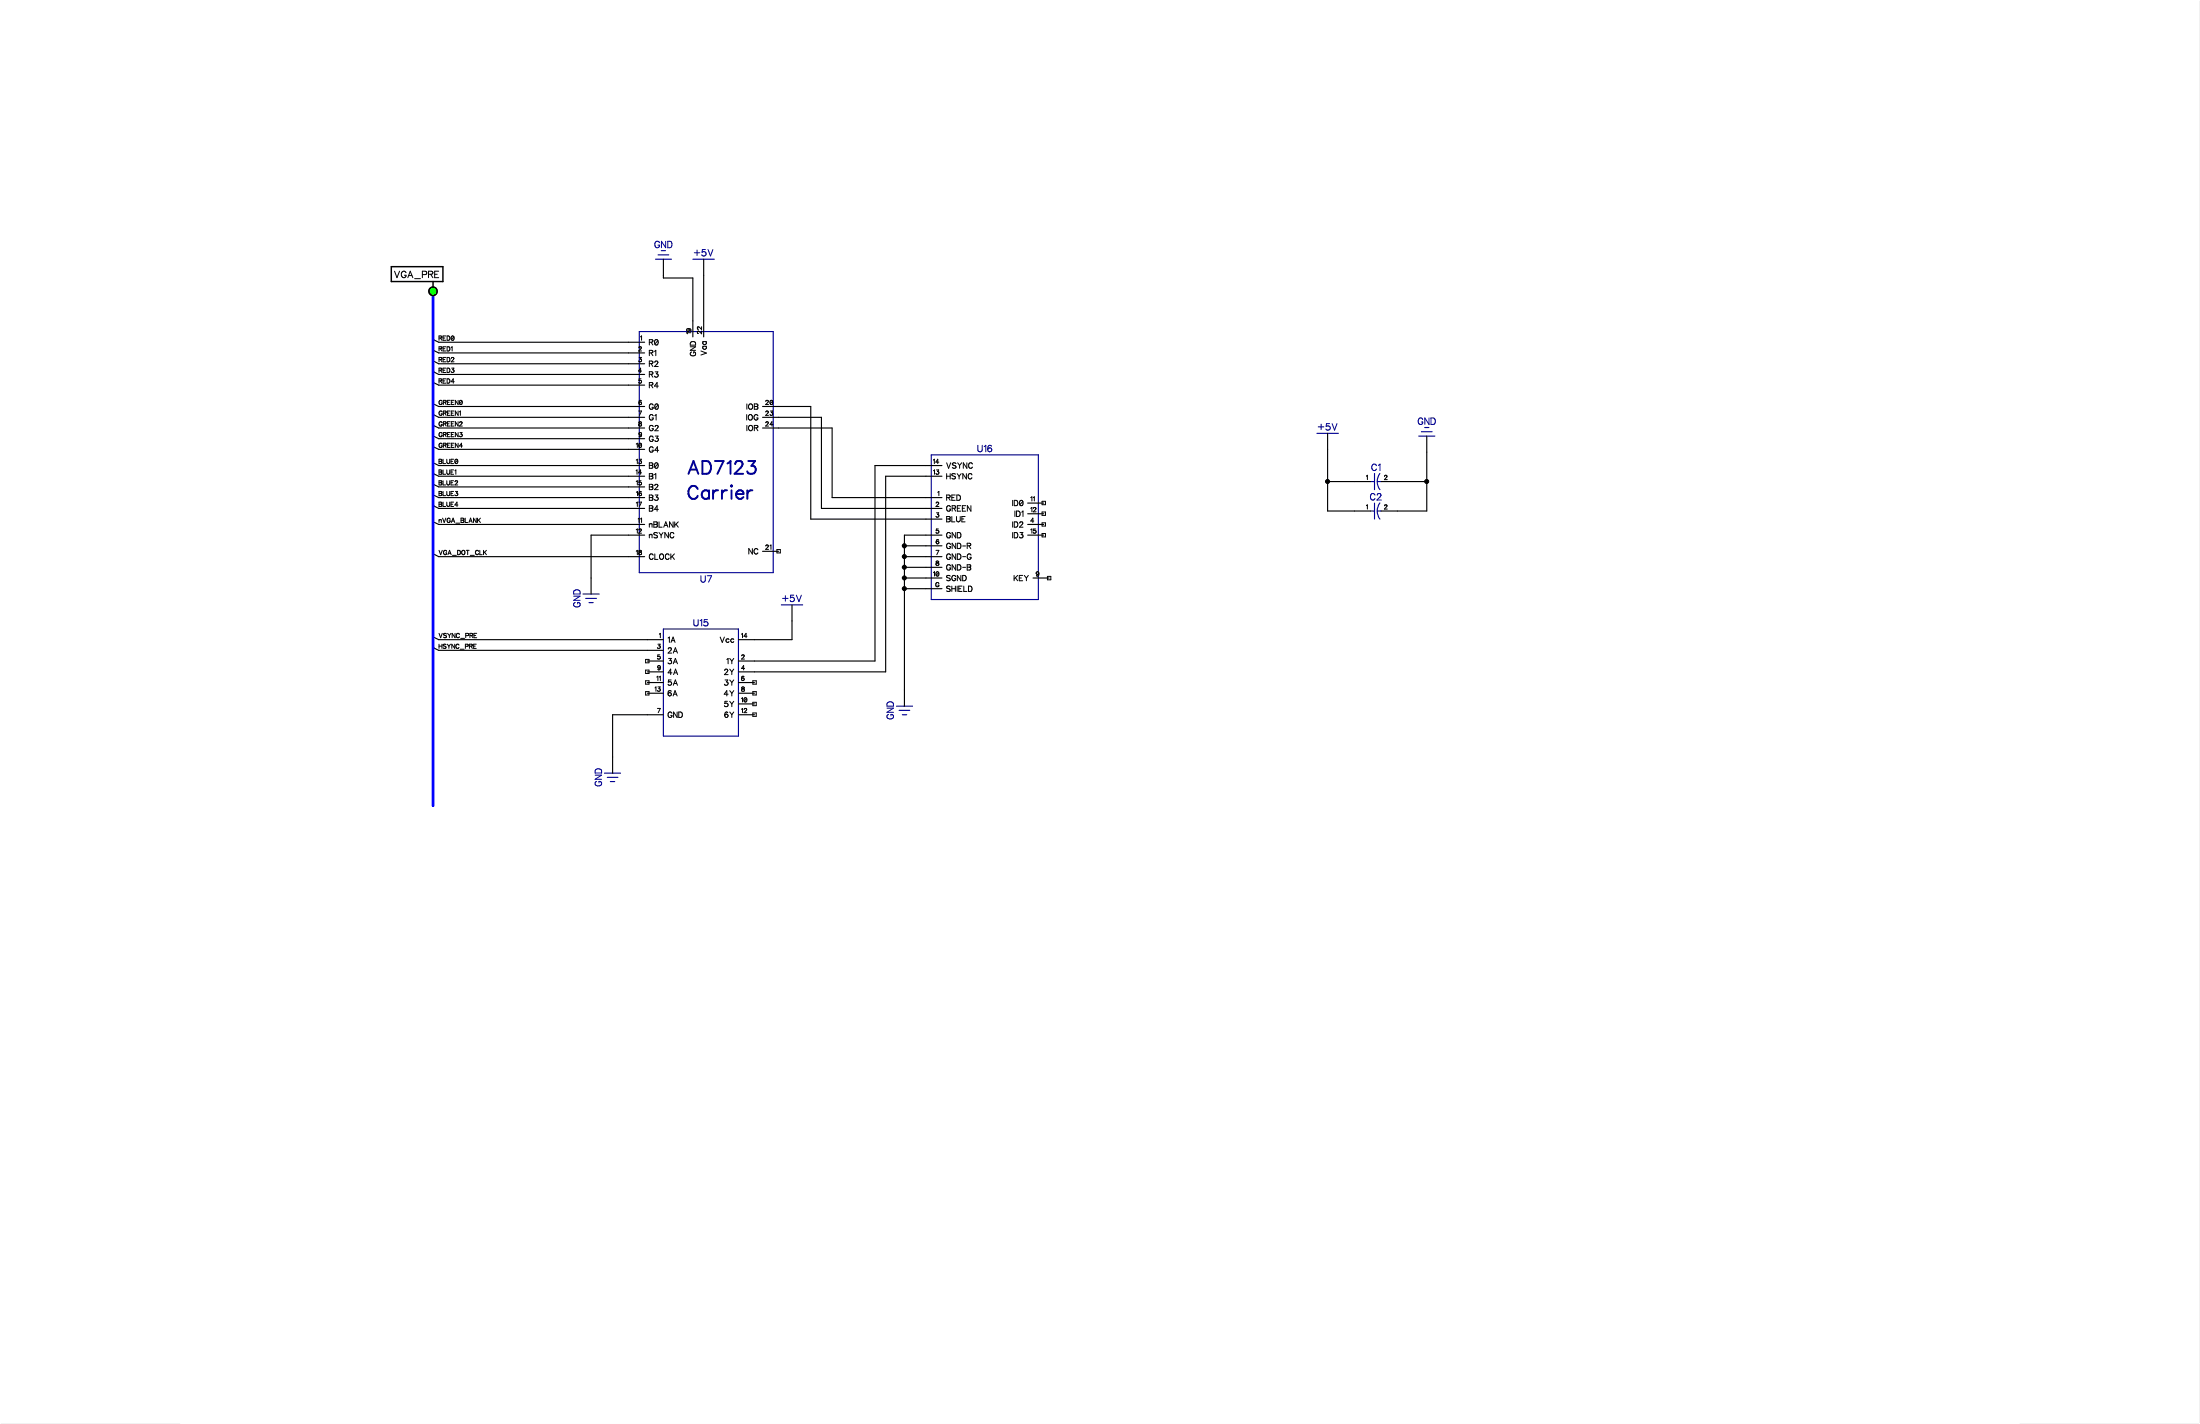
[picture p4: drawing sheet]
<svg xmlns="http://www.w3.org/2000/svg" width="432mm" height="279mm" viewBox="0 0 432 279" stroke-linecap="round" stroke-linejoin="round" font-family="sans-serif">
<g fill="#000" stroke="#000" stroke-width=".2">
<path d="M0 0h431.8v279.4h-431.8z"/>
<circle cx="260.6" cy="94.5" r=".4"/>
<circle cx="280" cy="94.5" r=".4"/>
<circle cx="177.5" cy="115.5" r=".4"/>
<circle cx="177.5" cy="111.3" r=".4"/>
<circle cx="177.5" cy="109.2" r=".4"/>
<circle cx="177.5" cy="113.4" r=".4"/>
<circle cx="177.5" cy="107.1" r=".41"/>
</g>
<g fill="#fff" stroke="#fff" stroke-width=".2">
<path d="M0 0h431.8v279.4h-431.8z"/>
<path d="M35.5 0h360.8v279.4h-360.8z"/>
</g>
<g fill="none" stroke="#000" stroke-width=".2">
<path d="M77.4 53.2l.5 1.3 .5-1.3M79.7 53.5a.48 .48 0 0 0-.5-.3 .48 .48 0 0 0-.4 .5v.3a.46 .46 0 0 0 .4 .5 .46 .46 0 0 0 .5-.5h-.3M80 54.5l.5-1.3 .5 1.3M80.2 54.1h.6M81.4 54.7h1.1M82.9 53.9l.7-.1 .2-.4-.4-.2h-.5v1.3M84.1 53.8h.7l.2-.4-.4-.2h-.5v1.3M84.5 53.8l.5 .7M85.3 53.8h.5M86.1 53.2h-.8v1.3h.8M86.2 68.4h.4l.1-.2-.5-.2v.9M86.2 70.5h.3l.2-.2-.5-.2v.9"/>
<path d="M86.2 72.6h.4l.1-.2-.5-.2v.9M86.2 74.7h.4l.1-.2-.5-.2v.9M86.5 66.3l.2 .5M86.5 68.4l.2 .5M86.5 70.5l.2 .5M86.5 72.6l.2 .5M86.5 74.7l.2 .5M86.6 66l-.4-.1v.9M86.6 66h.1M86.7 66l-.1 .3h-.4M86.8 78.7a.34 .34 0 0 0-.5-.1 .34 .34 0 0 0-.1 .5 .3 .3 0 0 0 .3 .3 .3 .3 0 0 0 .3-.3h-.2M87 66.3h.3"/>
<path d="M87 68.4h.3M87 70.5h.3M87 72.6h.3M87 74.7h.3M87 78.9h.5v-.3l-.5-.1v.9M87.3 78.9l.3 .5M87.5 65.9h-.5v.9h.5M87.5 68h-.5v.9h.5M87.5 70.1h-.5v.9h.5M87.5 72.2h-.5v.9h.5M87.5 74.3h-.5v.9h.5M87.8 65.9a.47 .47 0 0 1 .5 .3 .47 .47 0 0 1-.2 .5l-.3 .1z"/>
<path d="M87.8 68h.2a.45 .45 0 0 1 .3 .5 .45 .45 0 0 1-.3 .4h-.2zM87.8 70.1h.2a.48 .48 0 0 1 .3 .5 .48 .48 0 0 1-.3 .4h-.2zM87.8 72.2l.3 .1 .2 .1v.4l-.3 .3h-.2zM87.8 74.3l.4 .2 .1 .4-.2 .3h-.3zM87.8 78.9h.3M88.4 78.5h-.6v.9h.6M88.6 68.2l.1-.2v.9M88.6 78.9h.3M88.6 70.3h.1M88.6 70.3l.3-.2 .2 .3-.5 .6h.5M88.6 72.2h.5l-.3 .3a.29 .29 0 0 1 .3 .5 .29 .29 0 0 1-.5-.1M89.1 66.1l-.2-.2-.2 .1-.1 .6"/>
<path d="M89.1 66.1l-.1 .6-.4-.1M89.1 66.1l-.5 .5M89.1 78.5h-.5v.9h.5M89.2 74.9h-.6l.4-.6v.9M89.9 78.5v.9l-.5-.9v.9M90.7 78.7l-.1-.1h-.3l-.1 .6M90.7 78.7l-.1 .6-.4-.1M90.7 78.7l-.5 .5M125.4 68.2l.1-.1 .2-.1 .2 .3-.6 .6h.6M125.4 70.1h.5l-.3 .4a.29 .29 0 0 1 .3 .2 .29 .29 0 0 1-.2 .3 .29 .29 0 0 1-.4-.2M125.7 66.1l.2-.2v.9M125.8 74.3h-.4v.4a.3 .3 0 0 1 .5 0 .3 .3 0 0 1-.1 .5 .3 .3 0 0 1-.5-.2"/>
<path d="M125.9 78.7l-.4-.1-.1 .5M125.9 72.8h-.6l.4-.6v.9M127.4 67.2l.6-.1 .1-.4-.7-.1v1.1M127.4 69.2h.7v-.4l-.7-.1v1.1M127.4 71.3l.7-.1v-.3l-.7-.1v1.1M127.4 73.4h.6l.1-.3-.7-.2v1.1M127.4 75.6l.6-.1 .1-.3-.7-.1v1M127.8 67.2l.3 .5M127.8 69.2l.3 .6M127.8 71.3l.3 .6M127.8 73.4l.3 .6M127.8 75.6l.3 .5"/>
<path d="M128.2 79.5a.39 .39 0 0 0-.4-.3 .39 .39 0 0 0-.4 .5v.2a.38 .38 0 0 0 .4 .4 .38 .38 0 0 0 .4-.4h-.2M128.5 68.9l.2-.2v1.1M128.5 71.1l.2-.3h.2l.2 .4-.6 .7h.7M128.6 73h.5l-.3 .3a.35 .35 0 0 1 .4 .4 .35 .35 0 0 1-.5 .3l-.2-.2M129.1 66.8l-.1-.1h-.4l-.1 .4v.4M129.1 66.8l.1 .4-.2 .5h-.4l-.1-.2M129.1 66.8l-.6 .7M129.2 79.5l-.3-.3-.2 .1-.1 .2v.6M129.2 79.5v.4l-.1 .4h-.4l-.1-.2M129.2 79.5l-.6 .6M129.2 75.8h-.7l.5-.7v1M134.9 64.5l.4 .1v.3l-.2 .1-.3-.1z"/>
<path d="M135.1 64.5l.5 .1-.1 .4M135.5 68h1l-1 .7h1M135.5 67.2a.58 .58 0 0 1 1 .2v.3h-1zM135.6 65.3h-.8l.1 .2M135.7 69.1a.39 .39 0 0 0-.2 .4 .39 .39 0 0 0 .4 .3h.2a.38 .38 0 0 0 .4-.4 .38 .38 0 0 0-.4-.3v.2M137 65.4h.1M137 64.6h.1M137.6 68.9l1.1 .4-1.1 .4M137.7 64.9v.6l-.6-.5-.2 .1 .1 .3M137.7 64.1v.5l-.6-.5-.2 .2 .1 .3M137.9 67h.8M137.9 67.9h.8"/>
<path d="M138.1 67.9a.34 .34 0 0 0-.1 .5 .34 .34 0 0 0 .5 0 .34 .34 0 0 0 0-.5M138.1 67a.34 .34 0 0 0-.1 .5 .34 .34 0 0 0 .5 0 .34 .34 0 0 0 0-.5M146.6 79.2v1.1M147.1 79.3a.47 .47 0 0 1 .7 .5 .47 .47 0 0 1-.8 .3l-.1-.4zM148.1 79.2l.6 .1v.4l-.2 .1 .2 .1v.4h-.6zM148.1 79.8h.4M150.3 78.7l.2-.2 .3 .2-.5 .7h.5M151.6 78.7v-.1h-.4v.6M151.6 78.7v.6h-.4v-.1M151.6 78.7l-.4 .5M86.2 90.1l.5 .2-.2 .2 .2 .2-.1 .2-.4 .1zM86.2 92.2l.5 .2-.2 .2 .2 .2-.1 .2-.4 .1z"/>
<path d="M86.2 94.3l.5 .2-.2 .2 .2 .2-.1 .2-.4 .1zM86.2 98.5l.5 .2-.2 .2 .2 .3-.2 .2h-.3zM86.2 90.5h.3M86.2 92.6h.3M86.2 94.7h.3M86.2 96.8h.3M86.2 98.9h.3M86.5 96.8l.2 .2v.2M86.6 96.5l-.4-.1v.9l.4-.1M86.6 96.8h-.1M86.6 96.5h.1M86.7 96.5v.2"/>
<path d="M86.7 97.2h-.1M86.7 96.7l-.1 .1M86.8 80.8a.31 .31 0 0 0-.4-.2 .31 .31 0 0 0-.2 .4v.2a.3 .3 0 0 0 .3 .3 .3 .3 0 0 0 .3-.3h-.2M86.8 83a.31 .31 0 0 0-.4-.3 .31 .31 0 0 0-.2 .4v.2a.3 .3 0 0 0 .3 .3 .3 .3 0 0 0 .3-.3h-.2M86.8 85.1a.34 .34 0 0 0-.5-.2 .34 .34 0 0 0-.1 .5 .3 .3 0 0 0 .3 .3 .3 .3 0 0 0 .3-.3h-.2M86.8 87.2a.34 .34 0 0 0-.5-.2 .34 .34 0 0 0-.1 .5 .3 .3 0 0 0 .3 .3 .3 .3 0 0 0 .3-.3h-.2M87 90.1v.9h.5M87 92.2v.9h.5M87 94.3v.9h.5M87 96.4v.9h.5M87 98.5v.9h.5M87 81.1l.5-.1v-.3l-.5-.1v.9"/>
<path d="M87 83.2l.5-.1v-.3l-.5-.1v.9M87 85.2h.5v-.3h-.5v.8M87 87.3h.5v-.3h-.5v.8M87.3 81.1l.3 .4M87.3 83.2l.3 .4M87.3 85.2l.3 .5M87.3 87.3l.3 .5M87.7 90.1v.6l.2 .3 .3-.2 .1-.7M87.7 92.2v.6l.2 .3 .3-.2 .1-.7M87.7 94.3v.6l.2 .3 .3-.2 .1-.7M87.7 96.4v.6l.2 .3 .3-.1 .1-.8M87.7 98.5v.6l.2 .3 .3-.1 .1-.8"/>
<path d="M87.8 81.1h.3M87.8 83.2h.3M87.8 85.2h.3M87.8 87.3h.3M88.4 80.6h-.6v.9h.6M88.4 82.7h-.6v.9h.6M88.4 84.9h-.6v.8h.6M88.4 87h-.6v.8h.6M88.5 90.5h.3M88.5 92.6h.3M88.5 94.7h.3M88.5 96.8h.3"/>
<path d="M88.5 98.9h.3M88.6 81.1h.3M88.6 83.2h.3M88.6 85.2h.3M88.6 87.3h.3M89 90.1h-.5v.9h.5M89 92.2h-.5v.9h.5M89 94.3h-.5v.9h.5M89 96.4h-.5v.9h.5M89 98.5h-.5v.9h.5M89.1 80.6h-.5v.9h.5M89.1 82.7h-.5v.9h.5"/>
<path d="M89.1 84.9h-.5v.8h.5M89.1 87h-.5v.8h.5M89.3 92.4l.2-.2v.9M89.3 94.5h.1M89.3 94.5l.3-.2 .2 .3-.5 .6h.6M89.4 96.4h.4l-.2 .3a.29 .29 0 0 1 .2 .3 .29 .29 0 0 1-.2 .3 .29 .29 0 0 1-.3-.2M89.8 90.3v.5l-.2 .2-.3-.2M89.8 90.3l-.4-.2-.1 .7M89.8 90.3l-.5 .5M89.9 99.1h-.6l.4-.6v.9M89.9 80.6v.9l-.5-.9v.9M89.9 82.7v.9l-.5-.9v.9"/>
<path d="M89.9 84.9v.8l-.5-.8v.8M89.9 87v.8l-.5-.8v.8M90.2 80.8l.2-.2v.9M90.2 83l.2-.3 .3 .2-.5 .7h.5M90.3 84.9h.4l-.2 .3h.1l.1 .3-.2 .2-.3-.2M90.8 87.5h-.6l.4-.5v.8M124.8 92.4l.2-.2v.9M124.9 90.3l.2-.2v.9M124.9 87.1l.2-.1v.8M124.9 94.5l.2-.2v.9M124.9 98.7l.2-.2v.9M124.9 96.6l.2-.2v.9"/>
<path d="M125.3 98.5h.6l-.4 .9M125.3 80.6h.6l-.4 .9M125.4 97l.2 .3 .3-.3M125.4 97l.2-.3 .3 .3M125.4 90.1h.5l-.3 .3a.29 .29 0 0 1 .3 .5 .3 .3 0 0 1-.6-.1M125.4 82.8v.2a.43 .43 0 0 1 .4 .6h-.4a.35 .35 0 0 1 0-.4 .35 .35 0 0 1 .4-.2l.1-.1-.2-.2zM125.8 94.3h-.4v.4a.3 .3 0 0 1 .5 0 .3 .3 0 0 1-.1 .4 .3 .3 0 0 1-.5-.1M125.9 96.6l-.4-.1-.1 .5M125.9 87.1l-.4-.1-.1 .6M125.9 87.1l-.1 .7h-.3l-.1-.2M125.9 87.1l-.5 .5M125.9 85.1l-.1 .6-.4-.1"/>
<path d="M125.9 97h.1M125.9 92.8h-.6l.4-.6v.9M127.4 90.8l.7 .1v.3l-.2 .1 .2 .1v.4l-.7 .1zM127.4 92.9l.7 .1v.3l-.2 .1 .2 .1v.4l-.7 .1zM127.4 95l.7 .1v.3l-.2 .1 .2 .2-.1 .3-.6 .1zM127.4 97.1l.7 .1v.3l-.2 .1 .2 .2-.1 .3-.6 .1zM127.4 99.2l.7 .1v.3l-.2 .1 .2 .1-.1 .4-.6 .1zM127.4 91.3h.5M127.4 93.4h.5M127.4 95.5h.5M127.4 97.6h.5M127.4 99.7h.5"/>
<path d="M128.2 81.6a.39 .39 0 0 0-.4-.3 .39 .39 0 0 0-.4 .5v.2a.38 .38 0 0 0 .4 .4 .38 .38 0 0 0 .4-.4h-.2M128.2 83.7a.39 .39 0 0 0-.4-.2 .39 .39 0 0 0-.4 .4v.2a.38 .38 0 0 0 .4 .4 .38 .38 0 0 0 .4-.4h-.2M128.2 85.8a.45 .45 0 0 0-.7-.1 .45 .45 0 0 0 0 .7l.1 .2h.4l.2-.4h-.2M128.2 87.9a.39 .39 0 0 0-.4-.2 .39 .39 0 0 0-.4 .4v.2a.38 .38 0 0 0 .4 .4 .38 .38 0 0 0 .4-.4h-.2M128.5 93.1l.2-.2v1.1M128.5 95.3l.2-.3 .3 .1 .1 .1-.6 .9h.7M128.5 81.6l.3-.3v1.1M128.6 83.7l.2-.2 .4 .2-.7 .8h.7M128.6 97.1h.5l-.3 .4a.36 .36 0 0 1 .4 .4 .36 .36 0 0 1-.3 .3 .36 .36 0 0 1-.4-.2M128.6 85.6h.6l-.3 .4a.34 .34 0 0 1 .2 .5 .34 .34 0 0 1-.6-.1M129.1 91l-.2-.2-.3 .1-.1 .4v.4M129.1 91l.1 .4-.2 .4-.2 .1-.3-.2"/>
<path d="M129.1 91l-.6 .7M129.2 99.9h-.7l.5-.7v1.1M129.3 88.4h-.8l.5-.7v1M146.6 81.3v1.1M146.6 83.5v1M147 81.5l.1-.1a.49 .49 0 0 1 .6 .5 .49 .49 0 0 1-.6 .5l-.2-.4zM147 83.6l.1-.1a.49 .49 0 0 1 .6 .5 .49 .49 0 0 1-.6 .5l-.2-.4zM148.1 83.9h.6v-.3l-.6-.1v1M148.4 83.9l.3 .6M148.7 81.6a.39 .39 0 0 0-.4-.3 .39 .39 0 0 0-.3 .5 .45 .45 0 0 0 .1 .5 .45 .45 0 0 0 .6 0v-.3h-.2M150.3 80.8l.4-.2 .1 .3-.5 .6h.5M150.3 83l.2-.3 .3 .2-.5 .7h.5"/>
<path d="M150.3 80.8h.1M151.2 80.6h.4l-.2 .4a.28 .28 0 0 1 .2 .4 .28 .28 0 0 1-.5-.1M151.7 83.3h-.6l.4-.6v.9M183.2 90.3l.2-.2v.9M183.2 92.4l.2-.2v.9M183.7 98.7l.4-.2 .1 .3-.5 .6h.6M183.8 92.2h.4l-.2 .3a.29 .29 0 0 1 .2 .5 .29 .29 0 0 1-.5-.1M184.1 96.6l.2-.2v.9M184.3 90.7h-.6l.4-.6v.9M185.8 93.4h.7M185.8 97.6h.6l.1-.3-.3-.2h-.4v1.1M185.8 92.9v1.1"/>
<path d="M185.8 90.8l.4 1.1 .4-1.1M186.2 97.6l.3 .6M186.5 92.9v1.1M186.6 99.5a.39 .39 0 0 0-.5-.3 .39 .39 0 0 0-.3 .4v.3a.38 .38 0 0 0 .4 .4 .38 .38 0 0 0 .4-.4h-.3M186.8 97.6h.4M186.9 99.7h.6l.1-.3-.3-.2h-.4v1.1M187.2 99.7l.4 .6M187.5 97.1h-.7v1.1h.7M187.5 93.1l-.2-.2-.5 .2 .1 .2 .6 .4v.1l-.2 .2-.5-.2M187.6 91l-.2-.2-.5 .2 .1 .2 .6 .4v.1l-.2 .2-.5-.2M187.8 97.1h.4a.56 .56 0 0 1 .3 .5 .56 .56 0 0 1-.3 .6h-.4zM187.9 92.9l.3 .5"/>
<path d="M187.9 99.7h.4M188 90.8l.3 .5M188.2 93.4v.6M188.3 91.3v.6M188.6 99.2h-.7v1.1h.7M188.7 92.9l-.5 .5M188.8 90.8l-.5 .5M188.9 99.7h.4M189.5 99.2h-.6v1.1h.6M189.7 92.9v1.1l-.7-1.1v1.1M189.8 90.8v1.1l-.7-1.1v1.1M190.6 99.2v1.1l-.7-1.1v1.1"/>
<path d="M190.8 93.2a.37 .37 0 0 0-.5-.3 .37 .37 0 0 0-.3 .4v.3a.38 .38 0 0 0 .3 .4 .38 .38 0 0 0 .5-.3M190.8 91.1a.38 .38 0 0 0-.4-.3 .38 .38 0 0 0-.3 .4v.3a.38 .38 0 0 0 .3 .4 .38 .38 0 0 0 .4-.3M198.8 98.2v1M199.1 98.2a.58 .58 0 0 1 .6 .3 .58 .58 0 0 1-.1 .7h-.5zM200.8 98.4l-.3-.2h-.3l-.1 .4 .1 .4M200.8 98.4l-.1 .8h-.5v-.2M200.8 98.4l-.6 .6M202.3 97.6l.2-.1v.8M202.3 99.7l.2-.1v.8M202.8 97.6l.2-.1v.8M202.9 99.8v-.2h.3l.1 .2-.5 .6h.6M204.5 98.4h.7v.6h-.7z"/>
<path d="M268.2 93.4l.2-.2v.9M268.2 99.2l.2-.1v.8M271.7 99.3l.2-.2 .3 .1-.5 .7h.6M272.2 93.3l-.3-.1-.2 .3M272.2 93.3h.1M272.2 93.3v.3l-.5 .5h.6M86.2 101.9v.6M86.2 102.1l.4-.1v.5M86.2 108l.3 .8 .3-.8M86.9 101.7l.3 .8 .3-.8M87.7 108.2a.34 .34 0 0 0-.5-.2 .34 .34 0 0 0-.1 .5 .31 .31 0 0 0 .3 .3 .31 .31 0 0 0 .3-.3h-.2M87.9 108.8l.3-.8 .4 .8"/>
<path d="M88 108.6h.4M88.4 101.9l-.3-.2a.42 .42 0 0 0-.4 .4 .42 .42 0 0 0 .5 .4l.2-.3h-.3M88.6 102.5l.3-.8 .3 .8M88.7 102.2h.4M88.8 109h.8M89.5 102.6h.7M89.8 108a.44 .44 0 0 1 .6 .4 .44 .44 0 0 1-.6 .4zM90.5 101.7l.5 .1v.2l-.1 .1 .2 .1-.1 .3h-.5zM90.5 102.1h.4M90.8 108a.39 .39 0 0 1 .5 .4 .39 .39 0 0 1-.5 .4l-.2-.3zM91.3 101.7v.8h.5M91.5 108h.6"/>
<path d="M91.8 108v.8M92 102.5l.4-.8 .3 .8M92.1 102.2h.5M92.3 109h.8M93.5 101.7v.8l-.6-.8v.8M93.7 101.7v.8M93.9 102l.4 .5M93.9 108.2l-.1-.2a.39 .39 0 0 0-.5 .4 .39 .39 0 0 0 .6 .3v-.1M94.2 108v.8h.4M94.3 101.7l-.6 .5M94.9 108v.8M95.1 108.3l.4 .5"/>
<path d="M95.5 108l-.6 .6M124.9 103.9l.2-.1v.8M124.9 108.1l.2-.1v.8M125.3 101.8l.1-.1v.8M125.4 104l.2-.2 .3 .1-.6 .7h.6M125.4 108v.3l.5 .2a.27 .27 0 0 1-.2 .4 .27 .27 0 0 1-.3-.4l.5-.3-.1-.2zM125.7 101.8l.2-.1v.8M127.4 102.7v.7M127.4 104.8v.7M127.4 102.9l.3-.2 .3 .1v.6M127.4 105l.3-.2 .3 .1v.6M128.2 108.9a.39 .39 0 0 0-.4-.2 .39 .39 0 0 0-.4 .4v.2a.39 .39 0 0 0 .4 .5 .39 .39 0 0 0 .4-.3"/>
<path d="M128.3 102.4h.6l.1 .3-.2 .2 .2 .2-.1 .3h-.6zM128.3 102.9h.5M128.5 108.7v1.1h.6M129 104.6l-.1-.1h-.5v.3l.5 .3 .1 .3-.2 .1-.5-.1M129.3 102.4v1h.7M129.3 104.5l.5 .5M129.5 108.8l.1-.1a.49 .49 0 0 1 .7 .5 .49 .49 0 0 1-.7 .5l-.2-.4zM129.8 105v.5M130.1 104.5l-.3 .5M130.3 103.4l.4-1 .4 1M130.4 103.1h.5M131.2 104.5v1l-.7-1v1"/>
<path d="M131.3 108.9a.38 .38 0 0 0-.4-.2 .38 .38 0 0 0-.3 .4v.2a.38 .38 0 0 0 .3 .5 .38 .38 0 0 0 .4-.3M131.7 108.7v1.1M131.9 109.2l.5 .6M132.1 102.4v1l-.7-1v1M132.3 104.7a.39 .39 0 0 0-.5-.2 .39 .39 0 0 0-.3 .4v.3a.39 .39 0 0 0 .3 .3 .39 .39 0 0 0 .5-.2M132.4 108.7l-.7 .7M132.4 102.4v1M132.7 102.8l.4 .6M133.1 102.4l-.7 .7M147.7 107.6v1.1l-.7-1.1v1.1M148.7 107.9a.39 .39 0 0 0-.4-.3 .39 .39 0 0 0-.3 .4 .45 .45 0 0 0 .1 .6 .45 .45 0 0 0 .6 0v-.1M150.3 107.1h.1"/>
<path d="M150.3 107.1l.4-.2 .1 .3-.5 .6h.5M151.1 107.1l.2-.2v.9M152.5 107.8h.7v.7h-.7zM183.2 112.4l.2-.2v.8M183.7 108h.6l-.4 .8M183.7 106.5l.3 .2M183.8 100.6h.4l-.2 .3a.29 .29 0 0 1 .2 .5 .29 .29 0 0 1-.5-.1M183.8 110.1l-.1 .2a.43 .43 0 0 1 .5 .6l-.5-.1a.48 .48 0 0 1 .5-.5l-.1-.2zM184 106.7h.1M184 106.2h.1M184 106.2l-.3 .3M184 106.2l.3 .3"/>
<path d="M184.2 103.8h-.4l-.1 .3a.3 .3 0 0 1 .5 0 .3 .3 0 0 1 0 .5 .3 .3 0 0 1-.5-.1M184.2 112.4l-.1 .6-.4-.1M184.2 106l-.3-.1-.2 .6M184.2 112.4l-.2-.2h-.2l-.1 .7M184.2 112.4l-.5 .5M184.3 106.5h.1M184.3 114.5a.34 .34 0 0 0-.5-.2 .34 .34 0 0 0-.1 .5 .3 .3 0 0 0 .3 .3 .3 .3 0 0 0 .3-.3h-.2M184.3 106.5l-.3 .2M185.8 101.3l.6 .1 .1 .2-.3 .2 .3 .2-.1 .3-.6 .1zM185.8 101.8h.4M186.5 113.1l-.1-.2h-.5l-.1 .4 .6 .2 .1 .3-.3 .2-.4-.2M186.5 115.2l-.3-.2-.4 .2 .1 .2 .6 .4-.1 .2-.6-.1"/>
<path d="M186.6 104.7a.39 .39 0 0 0-.5-.2 .39 .39 0 0 0-.3 .4v.3a.38 .38 0 0 0 .4 .3 .38 .38 0 0 0 .4-.3h-.3M186.6 108.9a.39 .39 0 0 0-.5-.2 .39 .39 0 0 0-.3 .4v.2a.38 .38 0 0 0 .4 .5 .38 .38 0 0 0 .4-.5h-.3M186.6 106.8a.39 .39 0 0 0-.5-.2 .39 .39 0 0 0-.3 .4v.3a.38 .38 0 0 0 .4 .3 .38 .38 0 0 0 .4-.3h-.3M186.6 111.1a.39 .39 0 0 0-.5-.3 .39 .39 0 0 0-.3 .4v.2a.38 .38 0 0 0 .4 .5 .38 .38 0 0 0 .4-.5h-.3M186.8 101.3v1.1h.6M186.8 115v1M186.8 115.5h.7M187.5 115v1M187.6 113.2a.39 .39 0 0 0-.5-.3 .39 .39 0 0 0-.3 .4v.2a.38 .38 0 0 0 .4 .5 .38 .38 0 0 0 .4-.5h-.3M187.6 104.5v1l-.7-1v1M187.6 106.6v1l-.7-1v1M187.6 108.7v1.1l-.7-1.1v1.1"/>
<path d="M187.6 110.8v1.1l-.7-1.1v1.1M187.7 101.3v.8l.4 .3 .2-.1 .2-.2v-.8M187.9 115v1M187.9 104.5h.3a.56 .56 0 0 1 .4 .5 .56 .56 0 0 1-.4 .5h-.3zM187.9 108.7h.3a.58 .58 0 0 1 .4 .5 .58 .58 0 0 1-.4 .6h-.3zM187.9 106.6h.3a.56 .56 0 0 1 .4 .5 .56 .56 0 0 1-.4 .5h-.3zM187.9 110.8h.3a.56 .56 0 0 1 .4 .5 .56 .56 0 0 1-.4 .6h-.3zM188.2 115.5h.4M188.6 112.9v1.1l-.7-1.1v1.1M188.8 101.8h.4M188.8 115h-.6v1h.6M188.9 112.9h.4a.56 .56 0 0 1 .4 .5 .56 .56 0 0 1-.4 .6h-.4z"/>
<path d="M188.9 107.1h.6M188.9 109.2h.6M188.9 111.3h.6M189.2 115v1h.6M189.4 101.3h-.6v1.1h.6M189.8 107.1l.7-.1v-.3l-.7-.1v1M189.8 110.8l.7 .1v.3l-.2 .1 .2 .1v.4l-.7 .1zM189.8 111.3h.5M190.1 115a.58 .58 0 0 1 .7 .3 .58 .58 0 0 1-.2 .7h-.5zM190.2 107.1l.3 .5M190.6 108.9a.39 .39 0 0 0-.5-.2 .39 .39 0 0 0-.3 .4v.2a.38 .38 0 0 0 .4 .5 .38 .38 0 0 0 .4-.5h-.3M198.8 102.4v1"/>
<path d="M198.8 104.5v1M199 112.9v1.1M199.1 102.4h.3a.56 .56 0 0 1 .4 .5 .56 .56 0 0 1-.4 .5h-.3zM199.1 104.5h.3a.56 .56 0 0 1 .4 .5 .56 .56 0 0 1-.4 .5h-.3zM199.2 100.3v1M199.3 113.3l.4 .7M199.5 100.3h.4a.58 .58 0 0 1 .3 .5 .58 .58 0 0 1-.3 .5h-.4zM199.7 112.9l-.7 .7M200.1 113.4h.4M200.2 102.6l.1-.2h.4l.1 .2-.7 .8h.7M200.2 104.5h.6l-.4 .4a.35 .35 0 0 1 .4 .3 .35 .35 0 0 1-.3 .4 .35 .35 0 0 1-.4-.3M200.5 100.5l.3-.2v1"/>
<path d="M200.7 112.9h-.6v1.1h.6M201 112.9l.5 .5M201.5 113.4v.6M201.8 112.9l-.3 .5M202.3 103.9l.2-.1v.8M202.9 102.2h-.6l.4-.5v.8M203.3 103.8h-.4v.3a.3 .3 0 0 1 .4 .1 .3 .3 0 0 1-.1 .4 .3 .3 0 0 1-.4-.1M203.6 112.7h.1M203.6 112.2l-.2 .2 .2 .3M203.6 112.2h.1M203.6 112.2l.3 .3M203.9 112.5l-.3 .2"/>
<path d="M203.9 112.5l-.1 .5-.4-.1M204.5 102.6h.7v.6h-.7zM204.5 100.5h.7v.6h-.7zM204.5 104.7h.7v.6h-.7zM205.6 113.1h.6v.7h-.6zM86.2 126.4v.8M86.2 126.8h.5M86.2 124.3l.3 .8 .3-.8M86.7 126.4v.8M87.5 126.9h.1M87.5 126.9v.3l-.5-.1M87.5 126.5h-.5l.1 .2 .4 .2"/>
<path d="M87.6 124.4l-.2-.1-.3 .1 .1 .3h.3l.1 .3-.2 .1-.3-.1M87.8 126.4l.3 .4M87.9 124.3l.3 .4M88.1 126.8v.4M88.2 124.7v.4M88.4 126.4l-.3 .4M88.5 124.3l-.3 .4M89.2 126.4v.8l-.5-.8v.8M89.3 124.3v.8l-.6-.8v.8M90.1 126.6a.34 .34 0 0 0-.5-.2 .34 .34 0 0 0-.1 .5l.2 .3 .4-.2M90.2 124.5l-.2-.2a.39 .39 0 0 0-.4 .4 .39 .39 0 0 0 .4 .4l.2-.2M90.3 127.4h.8"/>
<path d="M90.4 125.3h.8M91.3 126.8h.5l.1-.2-.6-.2v.8M91.4 124.7h.5v-.3l-.5-.1v.8M92.1 126.8l.5-.1 .1-.2-.6-.1v.8M92.2 124.7h.5l.1-.3-.6-.1v.8M92.4 126.8l.3 .4M92.5 124.7l.3 .4M93 126.8h.3M93 124.7h.4M93.5 126.4h-.5v.8h.5M93.6 124.3h-.6v.8h.6M126.7 129.4h.7v.6h-.7z"/>
<path d="M126.7 131.5h.7v.6h-.7zM126.7 133.6h.7v.6h-.7zM126.7 135.7h.7v.7h-.7zM128.6 135l.1-.2v.8M128.9 132.8l.2-.1v.8M129 139h.6l-.4 .8M129.1 130.8v.1M129.1 130.9l.2 .2 .3-.2M129.1 130.8l.2-.2 .3 .3M129.1 126.4h.5l-.3 .3a.28 .28 0 0 1 .3 .3 .28 .28 0 0 1-.3 .3 .28 .28 0 0 1-.3-.2M129.1 134.8h.5l-.3 .3a.28 .28 0 0 1 .3 .3 .28 .28 0 0 1-.3 .3 .28 .28 0 0 1-.3-.2M129.4 124.4l.2-.1v.8"/>
<path d="M129.4 132.8l.2-.1v.8M129.5 128.5h-.4v.3a.3 .3 0 0 1 .4 0 .3 .3 0 0 1 0 .5 .3 .3 0 0 1-.5-.1M129.6 130.9l-.1 .5-.4-.1M131.1 125.2l.3-.2v1M131.2 127.3l.2-.2 .3 .1v.3l-.6 .6h.7M131.2 129.2h.6l-.3 .4a.35 .35 0 0 1 .2 .6 .35 .35 0 0 1-.6-.2M131.7 126l.4-1 .4 1M131.7 133.4h-.5v.5a.37 .37 0 0 1 .5-.1 .37 .37 0 0 1 0 .6 .37 .37 0 0 1-.6-.2M131.7 135.7l-.3-.2a.5 .5 0 0 0-.3 .7M131.9 125.7h.5M131.9 140a.39 .39 0 0 0-.5-.3 .39 .39 0 0 0-.3 .4v.3a.38 .38 0 0 0 .4 .4 .38 .38 0 0 0 .4-.4h-.3M131.9 132h-.8l.5-.7v1.1"/>
<path d="M132.1 136.6l.4-1.1 .4 1.1M132.1 128.1l.5-1 .4 1M132.1 130.2l.5-1 .4 1M132.1 134.5l.5-1.1 .4 1.1M132.2 132.4l.4-1.1 .4 1.1M132.2 136.2h.5M132.3 127.8h.5M132.3 129.9h.5M132.3 134.1h.5M132.4 132h.4M132.9 139.7v1.1l-.7-1.1v1.1M133.2 139.7h.4a.58 .58 0 0 1 .3 .5 .58 .58 0 0 1-.3 .6h-.4z"/>
<path d="M141.4 125l.4 1 .4-1M142.2 131.5l.2-.2h.3l.1 .3-.6 .8h.7M142.3 133.4h.5l-.2 .4a.35 .35 0 0 1 .3 .4 .35 .35 0 0 1-.5 .3l-.2-.3M142.7 129.4l.2-.2v1M142.8 137.6h-.5l-.1 .4a.38 .38 0 0 1 .6 .1 .38 .38 0 0 1-.1 .5 .38 .38 0 0 1-.5-.1M142.8 139.9l-.1-.2-.3 .1-.2 .6M142.9 136.2h-.8l.6-.7v1.1M143.1 125.5a.34 .34 0 0 0-.5-.1 .34 .34 0 0 0 0 .5 .34 .34 0 0 0 .5 0M143.2 129.2l.4 .5M143.2 131.3l.4 .5M143.2 133.4l.4 .5M143.2 135.5l.4 .5"/>
<path d="M143.2 137.6l.4 .5M143.2 139.7l.4 .5M143.6 129.7v.5M143.6 131.8v.6M143.6 133.9v.6M143.6 136v.6M143.6 138.1v.6M144 129.2l-.4 .5M144 131.3l-.4 .5M144 133.4l-.4 .5M144 135.5l-.4 .5M144 137.6l-.4 .5"/>
<path d="M144 139.7l-.4 .5M144 125.5a.34 .34 0 0 0-.5-.1 .34 .34 0 0 0 0 .5 .34 .34 0 0 0 .5 0M145.5 133.3l.3 .2 .3-.2M145.5 133.3l.3-.3 .3 .3M145.5 137.1l.2-.2v.8M145.5 124.4l.2-.1v.8M145.5 139.2l.2-.2v.8M145.6 128.7l.1-.2 .4 .2-.6 .6h.6M145.6 134.9l.1 .2 .4 .2-.1 .3h-.4l-.1-.2 .6-.5-.2-.1zM146 132.8l-.3-.1-.2 .6M146 139.2a.27 .27 0 0 1 .3-.2 .27 .27 0 0 1 .3 .2l-.6 .6h.6M146.1 133.3h.1"/>
<path d="M146.1 131.2h-.6l.5-.6v.8M146.6 137.1l-.1 .6-.5-.1M146.6 137.1l-.5-.2-.1 .7M146.6 137.1l-.6 .5M146.6 124.8h-.6l.4-.5v.8M147.8 133.6h.6v.6h-.6zM147.8 135.7h.6v.7h-.6zM147.8 137.8h.6v.7h-.6zM147.8 139.9h.6v.7h-.6zM143.6 140.2v.6"/>
<circle cx="125.7" cy="79.1" r=".26"/>
<circle cx="125.7" cy="85.1" r=".27"/>
<circle cx="131.5" cy="136.2" r=".33"/>
<circle cx="142.6" cy="140.4" r=".33"/>
</g>
<g fill="none" stroke="#000" stroke-width=".22">
<path d="M130.2 50.9v3.6h5.8v11.6M138.1 50.9v15.2M85 79.2l1.1 .6h40.4M85 66.6l1.1 .6h40.4M85 68.7l1.1 .5h40.4M85 70.8l1.1 .6h40.4M85 72.9l1.1 .6h40.4M85 75l1.1 .6h40.4M149.7 79.8h9.4v22.1h25.8M85 90.8l1.1 .5h40.4M85 92.9l1.1 .5h40.4M85 95l1.1 .5h40.4"/>
<path d="M85 97.1l1.1 .5h40.4M85 99.2l1.1 .6h40.4M85 81.3l1.1 .6h40.4M85 83.4l1.1 .6h40.4M85 85.5l1.1 .6h40.4M85 87.6l1.1 .6h40.4M149.7 84h13.6v13.6h21.6M149.7 81.9h11.5v17.9h23.7M184.9 91.3h-13.2v38.4h-26.8M184.9 93.4h-11.1v38.4h-28.9M201.7 98.7h3.2M260.6 85v15.3h8.4"/>
<path d="M260.6 94.5h8.4M271.1 94.5h8.9M280 85.6v14.7h-8.9M85 108.6l1.1 .6h40.4M85 102.4l1.1 .5h40.4M126.5 105h-10.5v11.6M149.7 108.2h3.1M155.4 118.7v6.8h-10.5M177.5 107.1h7.4M177.5 109.2h7.4M177.5 111.3h7.4M177.5 113.4h7.4"/>
<path d="M177.5 115.5h7.4M184.9 105h-7.4v33.6M201.7 105h3.2M201.7 102.9h3.2M201.7 100.8h3.2M202.8 113.4h3.1M85 125l1.1 .5h44.1M85 127.1l1.1 .5h44.1M127.1 131.8h3.1M127.1 129.7h3.1M127.1 133.9h3.1M127.1 136h3.1"/>
<path d="M144.9 133.9h3.2M144.9 136h3.2M144.9 138.1h3.2M130.2 140.2h-10v11.5M144.9 140.2h3.2"/>
</g>
<path d="M85 57.2v100.9" fill="none" stroke="#00f" stroke-width=".54"/>
<circle cx="85" cy="57.2" r=".82" fill="#0f0" stroke="#0f0" stroke-width=".29"/>
<g fill="none" stroke="#000" stroke-width=".29">
<path d="M76.8 52.3h10.1v2.9h-10.1zM85 55.2v1.1"/>
<circle cx="85" cy="57.2" r=".82"/>
</g>
<g fill="none" stroke="#000096" stroke-width=".2">
<path d="M129.4 47.6a.52 .52 0 0 0-.7-.2 .52 .52 0 0 0-.2 .7 .46 .46 0 0 0 .5 .5 .46 .46 0 0 0 .4-.5h-.3M130.7 47.3v1.3l-.9-1.3v1.3M131.1 47.3h.4a.68 .68 0 0 1 .4 .7 .68 .68 0 0 1-.4 .6h-.4zM136.3 49.6h1.1M136.8 49.1v1M138.5 49h-.6l-.1 .5a.45 .45 0 0 1 .7 0 .45 .45 0 0 1-.1 .7 .45 .45 0 0 1-.7-.2M139 49l.4 1.2 .5-1.2M191.9 87.4v.9l.4 .3 .4-.1 .1-1.1M193.2 87.6l.3-.2v1.2M194.6 87.6l-.1-.2a.4 .4 0 0 0-.6 .2v.6M258.7 83.8h1.1M259.3 83.2v1.1"/>
<path d="M261 83.1h-.7v.6a.46 .46 0 0 1 .7 0 .46 .46 0 0 1-.1 .6 .46 .46 0 0 1-.7-.1M261.5 83.1l.4 1.3 .5-1.3M269.9 97.2a.45 .45 0 0 0-.5-.4 .45 .45 0 0 0-.4 .5 .57 .57 0 0 0 .6 .8l.3-.3M270.2 91.4a.47 .47 0 0 0-.6-.3 .47 .47 0 0 0-.4 .4v.4a.47 .47 0 0 0 .4 .4 .47 .47 0 0 0 .6-.3M270.3 97.2l.3-.4h.2l.2 .3-.1 .4-.6 .6h.8M270.5 91.3l.4-.2v1.2M279.2 82.3a.46 .46 0 0 0-.5-.3 .46 .46 0 0 0-.3 .5 .5 .5 0 0 0 .2 .7 .5 .5 0 0 0 .6-.2v-.2h-.2M280.5 82v1.3l-.8-1.3v1.3M280.9 82h.4a.69 .69 0 0 1 .4 .6 .69 .69 0 0 1-.4 .7h-.4zM112.6 117h1.3l-1.3 .8h1.3M112.6 116a.69 .69 0 0 1 .9-.2 .69 .69 0 0 1 .4 .8h-1.3zM112.9 118.2a.45 .45 0 0 0-.3 .5 .45 .45 0 0 0 .5 .4h.3a.45 .45 0 0 0 .5-.5 .45 .45 0 0 0-.5-.4v.3"/>
<path d="M137.6 113v.9l.4 .3h.2l.2-.3v-.9M138.8 113h.9l-.6 1.2M153.6 117.4h1.1M154.1 116.9v1.1M155.8 116.8h-.6l-.1 .5a.44 .44 0 0 1 .7 0 .44 .44 0 0 1 0 .6 .44 .44 0 0 1-.7-.1M156.3 116.8l.5 1.2 .5-1.2M136.2 121.6v.9a.44 .44 0 0 0 .4 .3 .44 .44 0 0 0 .4-.3v-.9M137.4 121.8l.3-.2v1.2M138.8 121.6h-.6v.5a.45 .45 0 0 1 .7 0 .45 .45 0 0 1-.1 .7 .45 .45 0 0 1-.7-.2M174.1 138.9h1.3l-1.3 .9h1.3M174.1 138a.7 .7 0 0 1 1.3 .1v.5h-1.3zM116.8 152.1h1.3l-1.3 .8h1.3"/>
<path d="M116.9 151.1a.69 .69 0 0 1 .8-.2 .69 .69 0 0 1 .4 .8h-1.3zM117.1 153.3a.46 .46 0 0 0-.3 .5 .46 .46 0 0 0 .5 .4 .51 .51 0 0 0 .7-.1 .51 .51 0 0 0-.1-.7l-.3-.1v.3M174.4 140.2a.46 .46 0 0 0-.3 .5 .46 .46 0 0 0 .5 .4 .5 .5 0 0 0 .7-.2 .5 .5 0 0 0-.2-.7h-.2v.3"/>
<circle cx="194.3" cy="88.2" r=".39"/>
</g>
<g fill="none" stroke="#000096" stroke-width=".22">
<path d="M128.7 50.9h3.1M129.2 50h2.1M129.8 49.2h.8M136 50.9h4.2M125.5 65.1h26.3v47.3h-26.3zM182.8 89.2h21v28.4h-21zM258.5 85h4.2M269 94.5h.8M269.8 92.9v3.2M269.8 98.7v3.2M270.3 94.5h.8M270.8 92.9a2.62 2.62 0 0 0 0 3.2"/>
<path d="M270.8 98.7a2.62 2.62 0 0 0 0 3.1M278.4 85.6h3.2M279 84.7h2.1M279.6 83.9h.8M114.4 116.6h3.2M115 117.4h2.1M115.6 118.2h.8M153.4 118.7h4.1M269 100.3h.8M270.3 100.3h.8M130.2 123.4h14.7v21h-14.7zM176 138.6h3.1"/>
<path d="M176.5 139.4h2.1M118.6 151.7h3.2M119.2 152.5h2.1M119.8 153.4h.8M177.1 140.2h.9"/>
</g>
<g fill="none" stroke="#000096" stroke-width=".38">
<path d="M135.1 93l1-2.5 1 2.5M135.5 92.1h1.2M136.9 95.9a.93 .93 0 0 0-1-.6 .93 .93 0 0 0-.8 1 1.1 1.1 0 0 0 .3 1.2 1.1 1.1 0 0 0 1.2 .3l.3-.5M137.9 90.5h.8a1.37 1.37 0 0 1 .6 2.1l-.2 .3-.4 .1h-.8zM139.2 96.6a.8 .8 0 0 0-1.2-.1 .8 .8 0 0 0 0 1.1 .8 .8 0 0 0 1.2-.1M139.2 96.2v1.7M140 96.2v1.7M140.3 90.5h1.7l-1.2 2.5M140.9 96.2a.82 .82 0 0 0-.9 .7M141.7 96.2v1.7M142.7 96.2a.82 .82 0 0 0-1 .7M142.8 90.9l.6-.4v2.5"/>
<path d="M143.6 95.2l.1 .1-.1 .2-.2-.2zM143.6 96.2v1.7M144.3 91.1l.1-.4a.82 .82 0 0 1 1.2 0 .84 .84 0 0 1-.2 1.1l-1.2 1.2h1.7M144.5 96.9a.81 .81 0 0 0 .5 .9 .81 .81 0 0 0 .9-.3M144.6 96.6a.71 .71 0 0 1 .8-.4 .71 .71 0 0 1 .5 .7h-1.4zM146.7 96.2v1.7M146.9 90.5h1.3l-.7 .9a.81 .81 0 0 1 .9 .9 .81 .81 0 0 1-1.1 .7l-.4-.1-.2-.4M147.7 96.2a.85 .85 0 0 0-1 .7"/>
</g>
<g font-size="5">
<text x="134.9" y="93.7">AD7123</text>
<text x="134.9" y="98.7">Carrier</text>
</g>
<text font-size="2.9" x="75.9" y="54.9">VGA_PRE</text>
<g font-size="2.5">
<text x="128.4" y="49">GND</text>
<text x="136.2" y="50.6">+5V</text>
<text x="278.2" y="83.7">GND</text>
<text x="191.8" y="89">U16</text>
<text x="258.6" y="84.8">+5V</text>
<text x="269.1" y="92.7">C1</text>
<text x="268.9" y="98.5">C2</text>
<text x="114.2" y="119.2" transform="rotate(-90 114.2 119.2)">GND</text>
<text x="137.5" y="114.6">U7</text>
<text x="153.5" y="118.4">+5V</text>
<text x="136.1" y="123.2">U15</text>
<text x="175.8" y="141.2" transform="rotate(-90 175.8 141.2)">GND</text>
<text x="118.5" y="154.3" transform="rotate(-90 118.5 154.3)">GND</text>
</g>
<g font-size="2.1">
<text x="127.4" y="68">R0</text>
<text x="127.4" y="70.1">R1</text>
<text x="136.9" y="69.9" transform="rotate(-90 136.9 69.9)">GND</text>
<text x="139" y="69.8" transform="rotate(-90 139 69.8)">Vaa</text>
<text x="127.4" y="72.2">R2</text>
<text x="127.4" y="74.3">R3</text>
<text x="127.4" y="76.4">R4</text>
<text x="127.4" y="80.6">G0</text>
<text x="127.4" y="82.7">G1</text>
<text x="146.5" y="82.7">IOG</text>
<text x="146.5" y="80.6">IOB</text>
<text x="127.4" y="84.8">G2</text>
<text x="127.4" y="86.9">G3</text>
<text x="127.4" y="89">G4</text>
<text x="146.5" y="84.8">IOR</text>
<text x="127.4" y="92.2">B0</text>
<text x="127.4" y="94.3">B1</text>
<text x="185.7" y="94.3">HSYNC</text>
<text x="185.7" y="92.2">VSYNC</text>
<text x="127.4" y="96.4">B2</text>
<text x="127.4" y="98.5">B3</text>
<text x="127.4" y="100.6">B4</text>
<text x="185.7" y="98.5">RED</text>
<text x="185.7" y="100.6">GREEN</text>
<text x="198.7" y="99.6">ID0</text>
<text x="199.1" y="101.7">ID1</text>
<text x="127.4" y="103.8">nBLANK</text>
<text x="127.4" y="105.9">nSYNC</text>
<text x="185.7" y="102.7">BLUE</text>
<text x="185.7" y="105.9">GND</text>
<text x="185.7" y="108">GND-R</text>
<text x="198.7" y="103.8">ID2</text>
<text x="198.7" y="105.9">ID3</text>
<text x="127.4" y="110.1">CLOCK</text>
<text x="146.9" y="109">NC</text>
<text x="185.7" y="110.1">GND-G</text>
<text x="185.7" y="112.2">GND-B</text>
<text x="185.7" y="114.3">SGND</text>
<text x="185.7" y="116.4">SHIELD</text>
<text x="199" y="114.3">KEY</text>
<text x="131" y="126.4">1A</text>
<text x="131" y="128.5">2A</text>
<text x="131" y="130.6">3A</text>
<text x="141.3" y="126.4">Vcc</text>
<text x="142.6" y="130.6">1Y</text>
<text x="131" y="132.7">4A</text>
<text x="131" y="134.8">5A</text>
<text x="131" y="136.9">6A</text>
<text x="142.1" y="136.9">4Y</text>
<text x="142.1" y="132.7">2Y</text>
<text x="142.1" y="134.8">3Y</text>
<text x="131" y="141.1">GND</text>
<text x="142.1" y="139">5Y</text>
<text x="142.2" y="141.1">6Y</text>
</g>
<g font-size="1.7">
<text x="135.9" y="65.6" transform="rotate(-90 135.9 65.6)">19</text>
<text x="138" y="65.6" transform="rotate(-90 138 65.6)">22</text>
<text x="125.3" y="69.1">2</text>
<text x="125.3" y="71.2">3</text>
<text x="125.7" y="67">1</text>
<text x="125.3" y="73.3">4</text>
<text x="125.3" y="75.4">5</text>
<text x="125.3" y="81.8">7</text>
<text x="125.3" y="83.9">8</text>
<text x="125.3" y="79.6">6</text>
<text x="150.2" y="79.6">20</text>
<text x="150.2" y="81.8">23</text>
<text x="150.2" y="83.9">24</text>
<text x="124.8" y="88.1">10</text>
<text x="125.3" y="86">9</text>
<text x="124.8" y="93.3">14</text>
<text x="124.8" y="91.2">13</text>
<text x="124.8" y="95.4">15</text>
<text x="183.1" y="91.2">14</text>
<text x="183.2" y="93.3">13</text>
<text x="268.1" y="94.4">1</text>
<text x="271.6" y="94.4">2</text>
<text x="124.8" y="99.6">17</text>
<text x="124.9" y="97.5">16</text>
<text x="183.6" y="99.6">2</text>
<text x="183.6" y="101.7">3</text>
<text x="184" y="97.5">1</text>
<text x="202.3" y="98.6">11</text>
<text x="202.3" y="100.7">12</text>
<text x="268.1" y="100.2">1</text>
<text x="271.6" y="100.2">2</text>
<text x="124.8" y="104.9">12</text>
<text x="125.2" y="102.8">11</text>
<text x="183.6" y="104.9">5</text>
<text x="183.7" y="107">6</text>
<text x="202.3" y="102.8">4</text>
<text x="202.3" y="104.9">15</text>
<text x="124.8" y="109.1">18</text>
<text x="150.2" y="108">21</text>
<text x="183.2" y="113.3">10</text>
<text x="183.6" y="109.1">7</text>
<text x="183.6" y="111.2">8</text>
<text x="203.3" y="113.3">9</text>
<text x="183.6" y="115.4">G</text>
<text x="129.3" y="125.4">1</text>
<text x="145.5" y="125.4">14</text>
<text x="129" y="127.5">3</text>
<text x="129" y="129.6">5</text>
<text x="129" y="131.7">9</text>
<text x="145.5" y="129.6">2</text>
<text x="145.5" y="131.7">4</text>
<text x="128.5" y="135.9">13</text>
<text x="128.9" y="133.8">11</text>
<text x="145.5" y="133.8">6</text>
<text x="145.5" y="135.9">8</text>
<text x="129" y="140.1">7</text>
<text x="145.5" y="138">10</text>
<text x="145.5" y="140.1">12</text>
</g>
</svg>
